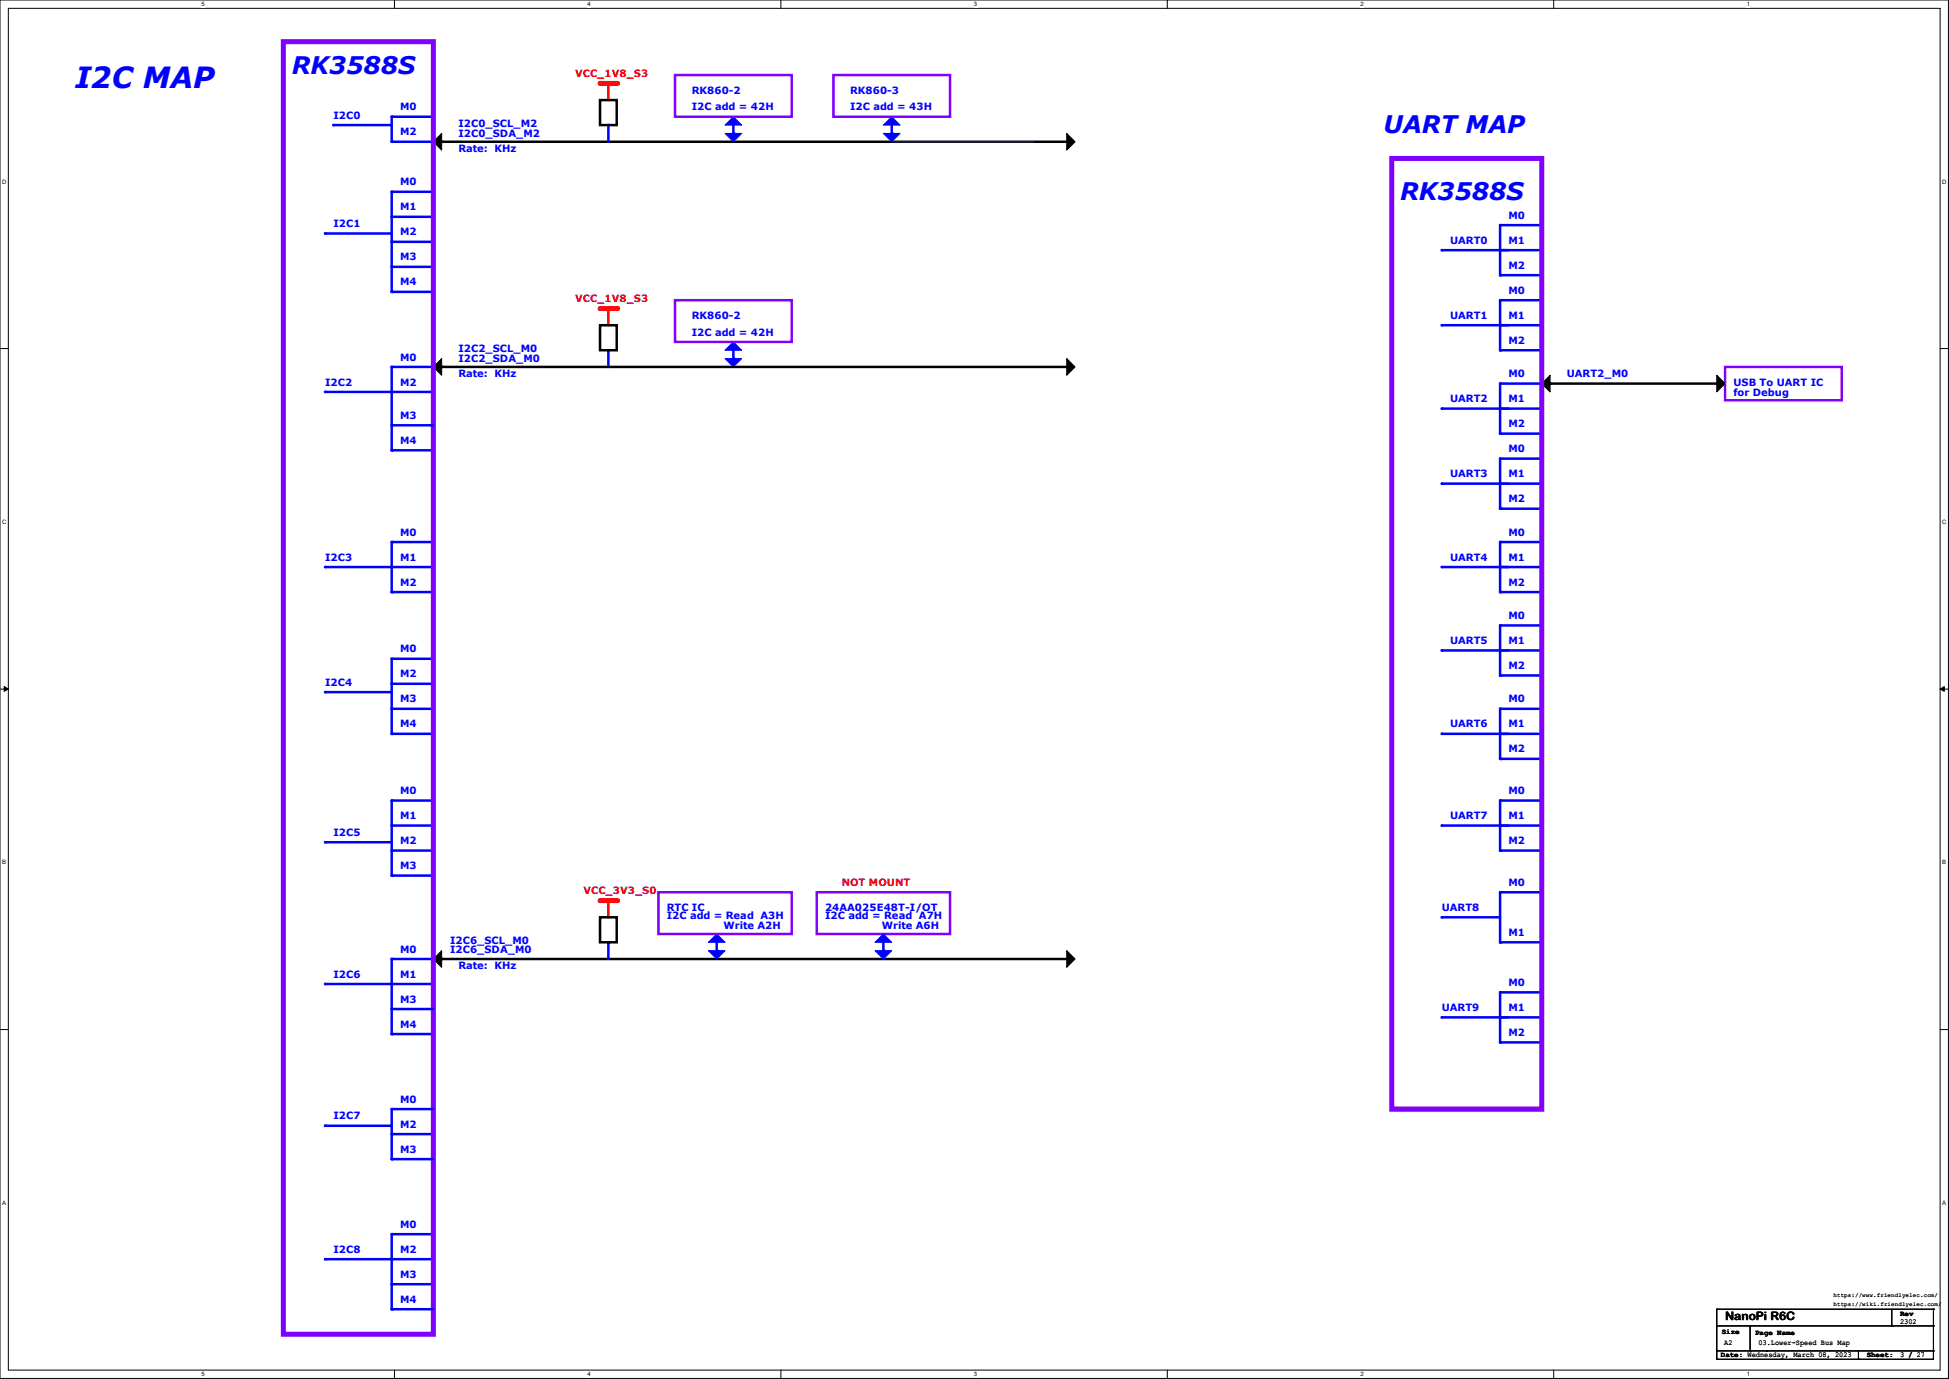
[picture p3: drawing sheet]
<svg xmlns="http://www.w3.org/2000/svg" width="297mm" height="210mm" viewBox="0 0 297 210" stroke-linecap="round" stroke-linejoin="round" font-family="sans-serif">
<path d="M0 0h296.9v209.9h-296.9zM1.3 1.3h294.4v207.4h-294.4z" fill="none" stroke="#000" stroke-width=".15"/>
<g fill="#fff">
<path d="M30.7 .1h.5v1h-.5z"/>
<path d="M30.7 208.8h.5v1h-.5z"/>
</g>
<path d="M60.1 0v1.3M60.1 208.7v1.2" fill="none" stroke="#000" stroke-width=".15"/>
<g fill="#fff">
<path d="M89.5 .1h.5v1h-.5z"/>
<path d="M89.5 208.8h.5v1h-.5z"/>
</g>
<path d="M119 0v1.3M119 208.7v1.2" fill="none" stroke="#000" stroke-width=".15"/>
<g fill="#fff">
<path d="M148.4 .1h.5v1h-.5z"/>
<path d="M148.4 208.8h.5v1h-.5z"/>
</g>
<path d="M177.9 0v1.3M177.9 208.7v1.2" fill="none" stroke="#000" stroke-width=".15"/>
<g fill="#fff">
<path d="M207.3 .1h.5v1h-.5z"/>
<path d="M207.3 208.8h.5v1h-.5z"/>
</g>
<path d="M236.8 0v1.3M236.8 208.7v1.2" fill="none" stroke="#000" stroke-width=".15"/>
<g fill="#fff">
<path d="M266.2 .1h.5v1h-.5z"/>
<path d="M266.2 208.8h.5v1h-.5z"/>
<path d="M.3 27.2h.7v1h-.7z"/>
<path d="M296 27.2h.6v1h-.6z"/>
<path d="M.3 79h.7v1h-.7z"/>
<path d="M296 79h.6v1h-.6z"/>
</g>
<path d="M0 53.1h1.3M295.7 53.1h1.2" fill="none" stroke="#000" stroke-width=".15"/>
<g fill="#fff">
<path d="M.3 130.9h.6v1h-.6z"/>
<path d="M296 130.9h.6v1h-.6z"/>
</g>
<path d="M0 104.9h1.3M295.7 104.9h1.2" fill="none" stroke="#000" stroke-width=".15"/>
<path d="M.6 104.6l.7 .3-.7 .4zM295.7 104.9l.6-.3v.7z" fill="#000" stroke="#000" stroke-width=".15"/>
<g fill="#fff">
<path d="M.3 182.7h.6v1h-.6z"/>
<path d="M296 182.7h.5v1h-.5z"/>
</g>
<path d="M0 156.8h1.3M295.7 156.8h1.2" fill="none" stroke="#000" stroke-width=".15"/>
<path d="M228.6 38.1h6.3" fill="none" stroke="#00f" stroke-width=".38"/>
<circle cx="228.6" cy="38.1" r=".19" fill="#00f"/>
<path d="M228.6 34.3h6.3" fill="none" stroke="#00f" stroke-width=".38"/>
<circle cx="228.6" cy="34.3" r=".19" fill="#00f"/>
<path d="M228.6 41.9h6.3" fill="none" stroke="#00f" stroke-width=".38"/>
<circle cx="228.6" cy="41.9" r=".19" fill="#00f"/>
<path d="M228.6 34.3v7.6" fill="none" stroke="#00f" stroke-width=".38"/>
<circle cx="228.6" cy="41.9" r=".19" fill="#00f"/>
<path d="M219.7 38.1h10.2" fill="none" stroke="#00f" stroke-width=".38"/>
<circle cx="219.7" cy="38.1" r=".19" fill="#00f"/>
<path d="M228.6 49.5h6.3" fill="none" stroke="#00f" stroke-width=".38"/>
<circle cx="228.6" cy="49.5" r=".19" fill="#00f"/>
<path d="M228.6 45.7h6.3" fill="none" stroke="#00f" stroke-width=".38"/>
<circle cx="228.6" cy="45.7" r=".19" fill="#00f"/>
<path d="M228.6 53.3h6.3" fill="none" stroke="#00f" stroke-width=".38"/>
<circle cx="228.6" cy="53.3" r=".19" fill="#00f"/>
<path d="M228.6 45.7v7.6" fill="none" stroke="#00f" stroke-width=".38"/>
<circle cx="228.6" cy="53.3" r=".19" fill="#00f"/>
<path d="M219.7 49.5h10.2" fill="none" stroke="#00f" stroke-width=".38"/>
<circle cx="219.7" cy="49.5" r=".19" fill="#00f"/>
<path d="M228.6 62.2h6.3" fill="none" stroke="#00f" stroke-width=".38"/>
<circle cx="228.6" cy="62.2" r=".19" fill="#00f"/>
<path d="M228.6 58.4h6.3" fill="none" stroke="#00f" stroke-width=".38"/>
<circle cx="228.6" cy="58.4" r=".19" fill="#00f"/>
<path d="M228.6 66h6.3" fill="none" stroke="#00f" stroke-width=".38"/>
<circle cx="228.6" cy="66" r=".19" fill="#00f"/>
<path d="M228.6 58.4v7.6" fill="none" stroke="#00f" stroke-width=".38"/>
<circle cx="228.6" cy="66" r=".19" fill="#00f"/>
<path d="M219.7 62.2h10.2" fill="none" stroke="#00f" stroke-width=".38"/>
<circle cx="219.7" cy="62.2" r=".19" fill="#00f"/>
<path d="M228.6 73.7h6.3" fill="none" stroke="#00f" stroke-width=".38"/>
<circle cx="228.6" cy="73.7" r=".19" fill="#00f"/>
<path d="M228.6 69.8h6.3" fill="none" stroke="#00f" stroke-width=".38"/>
<circle cx="228.6" cy="69.9" r=".19" fill="#00f"/>
<path d="M228.6 77.5h6.3" fill="none" stroke="#00f" stroke-width=".38"/>
<circle cx="228.6" cy="77.5" r=".19" fill="#00f"/>
<path d="M228.6 69.8v7.7" fill="none" stroke="#00f" stroke-width=".38"/>
<circle cx="228.6" cy="77.5" r=".19" fill="#00f"/>
<path d="M219.7 73.7h10.2" fill="none" stroke="#00f" stroke-width=".38"/>
<circle cx="219.7" cy="73.7" r=".19" fill="#00f"/>
<path d="M228.6 86.4h6.3" fill="none" stroke="#00f" stroke-width=".38"/>
<circle cx="228.6" cy="86.4" r=".19" fill="#00f"/>
<path d="M228.6 82.5h6.3" fill="none" stroke="#00f" stroke-width=".38"/>
<circle cx="228.6" cy="82.5" r=".19" fill="#00f"/>
<path d="M228.6 90.2h6.3" fill="none" stroke="#00f" stroke-width=".38"/>
<circle cx="228.6" cy="90.2" r=".19" fill="#00f"/>
<path d="M228.6 82.5v7.7" fill="none" stroke="#00f" stroke-width=".38"/>
<circle cx="228.6" cy="90.2" r=".19" fill="#00f"/>
<path d="M219.7 86.4h10.2" fill="none" stroke="#00f" stroke-width=".38"/>
<circle cx="219.7" cy="86.4" r=".19" fill="#00f"/>
<path d="M228.6 99.1h6.3" fill="none" stroke="#00f" stroke-width=".38"/>
<circle cx="228.6" cy="99.1" r=".19" fill="#00f"/>
<path d="M228.6 95.2h6.3" fill="none" stroke="#00f" stroke-width=".38"/>
<circle cx="228.6" cy="95.3" r=".19" fill="#00f"/>
<path d="M228.6 102.9h6.3" fill="none" stroke="#00f" stroke-width=".38"/>
<circle cx="228.6" cy="102.9" r=".19" fill="#00f"/>
<path d="M228.6 95.2v7.7" fill="none" stroke="#00f" stroke-width=".38"/>
<circle cx="228.6" cy="102.9" r=".19" fill="#00f"/>
<path d="M219.7 99.1h10.2" fill="none" stroke="#00f" stroke-width=".38"/>
<circle cx="219.7" cy="99.1" r=".19" fill="#00f"/>
<path d="M228.6 111.8h6.3" fill="none" stroke="#00f" stroke-width=".38"/>
<circle cx="228.6" cy="111.8" r=".19" fill="#00f"/>
<path d="M228.6 107.9h6.3" fill="none" stroke="#00f" stroke-width=".38"/>
<circle cx="228.6" cy="108" r=".19" fill="#00f"/>
<path d="M228.6 115.6h6.3" fill="none" stroke="#00f" stroke-width=".38"/>
<circle cx="228.6" cy="115.6" r=".19" fill="#00f"/>
<path d="M228.6 107.9v7.7" fill="none" stroke="#00f" stroke-width=".38"/>
<circle cx="228.6" cy="115.6" r=".19" fill="#00f"/>
<path d="M219.7 111.8h10.2" fill="none" stroke="#00f" stroke-width=".38"/>
<circle cx="219.7" cy="111.8" r=".19" fill="#00f"/>
<path d="M228.6 125.7h6.3" fill="none" stroke="#00f" stroke-width=".38"/>
<circle cx="228.6" cy="125.7" r=".19" fill="#00f"/>
<path d="M228.6 121.9h6.3" fill="none" stroke="#00f" stroke-width=".38"/>
<circle cx="228.6" cy="121.9" r=".19" fill="#00f"/>
<path d="M228.6 129.5h6.3" fill="none" stroke="#00f" stroke-width=".38"/>
<circle cx="228.6" cy="129.5" r=".19" fill="#00f"/>
<path d="M228.6 121.9v7.6" fill="none" stroke="#00f" stroke-width=".38"/>
<circle cx="228.6" cy="129.5" r=".19" fill="#00f"/>
<path d="M219.7 125.7h10.2" fill="none" stroke="#00f" stroke-width=".38"/>
<circle cx="219.7" cy="125.7" r=".19" fill="#00f"/>
<path d="M228.6 135.9h6.3" fill="none" stroke="#00f" stroke-width=".38"/>
<circle cx="228.6" cy="135.9" r=".19" fill="#00f"/>
<path d="M228.6 143.5h6.3" fill="none" stroke="#00f" stroke-width=".38"/>
<circle cx="228.6" cy="143.5" r=".19" fill="#00f"/>
<path d="M228.6 135.9v7.6" fill="none" stroke="#00f" stroke-width=".38"/>
<circle cx="228.6" cy="143.5" r=".19" fill="#00f"/>
<path d="M219.7 139.7h8.9" fill="none" stroke="#00f" stroke-width=".38"/>
<circle cx="219.7" cy="139.7" r=".19" fill="#00f"/>
<path d="M228.6 154.9h6.3" fill="none" stroke="#00f" stroke-width=".38"/>
<circle cx="228.6" cy="154.9" r=".19" fill="#00f"/>
<path d="M228.6 151.1h6.3" fill="none" stroke="#00f" stroke-width=".38"/>
<circle cx="228.6" cy="151.1" r=".19" fill="#00f"/>
<path d="M228.6 158.7h6.3" fill="none" stroke="#00f" stroke-width=".38"/>
<circle cx="228.6" cy="158.8" r=".19" fill="#00f"/>
<path d="M228.6 151.1v7.6" fill="none" stroke="#00f" stroke-width=".38"/>
<circle cx="228.6" cy="158.8" r=".19" fill="#00f"/>
<path d="M219.7 154.9h10.2" fill="none" stroke="#00f" stroke-width=".38"/>
<circle cx="219.7" cy="154.9" r=".19" fill="#00f"/>
<path d="M262.9 55.9h17.8v5.1h-17.8z" fill="none" stroke="#8000ff" stroke-width=".38"/>
<g fill="#000" stroke="#000" stroke-width=".15">
<path d="M236.2 57.1v2.6l-1.3-1.3z" fill-rule="evenodd"/>
<path d="M261.6 57.1l1.3 1.3-1.3 1.3z" fill-rule="evenodd"/>
</g>
<path d="M236.2 58.4h25.4" fill="none" stroke="#000" stroke-width=".38"/>
<circle cx="236.2" cy="58.4" r=".19" fill="#000"/>
<path d="M212.1 24.1h22.8v144.8h-22.8z" fill="none" stroke="#8000ff" stroke-width=".76"/>
<path d="M92.7 137.2v2.5" fill="none" stroke="#f00" stroke-width=".38"/>
<circle cx="92.7" cy="137.2" r=".19" fill="#f00"/>
<path d="M67.3 146h95.3" fill="none" stroke="#000" stroke-width=".38"/>
<circle cx="67.3" cy="146.1" r=".19" fill="#000"/>
<path d="M162.6 144.8l1.2 1.2-1.2 1.3z" fill-rule="evenodd" fill="#000" stroke="#000" stroke-width=".15"/>
<path d="M92.7 143.5v2.5" fill="none" stroke="#00f" stroke-width=".38"/>
<circle cx="92.7" cy="143.5" r=".19" fill="#00f"/>
<path d="M91.4 137.2h2.6" fill="none" stroke="#f00" stroke-width=".76"/>
<circle cx="94" cy="137.2" r=".38" fill="#f00"/>
<path d="M91.4 139.7h2.6v3.8h-2.6z" fill="none" stroke="#000" stroke-width=".38"/>
<path d="M109.2 143.5v1.3" fill="none" stroke="#00f" stroke-width=".38"/>
<circle cx="109.2" cy="144.8" r=".19" fill="#00f"/>
<g fill="#00f" stroke="#00f" stroke-width=".15">
<path d="M107.9 144.8h2.6l-1.3 1.2z" fill-rule="evenodd"/>
<path d="M109.2 142.2l1.3 1.3h-2.6z" fill-rule="evenodd"/>
</g>
<path d="M100.3 135.9h20.3v6.3h-20.3z" fill="none" stroke="#8000ff" stroke-width=".38"/>
<g fill="#000" stroke="#000" stroke-width=".15">
<path d="M67.3 20.3v2.6l-1.3-1.3z" fill-rule="evenodd"/>
<path d="M162.6 20.3l1.2 1.3-1.2 1.3z" fill-rule="evenodd"/>
<path d="M66 146l1.3-1.2v2.5z" fill-rule="evenodd"/>
</g>
<path d="M67.3 21.6h95.3" fill="none" stroke="#000" stroke-width=".38"/>
<circle cx="67.3" cy="21.6" r=".19" fill="#000"/>
<path d="M92.7 12.7v2.5" fill="none" stroke="#f00" stroke-width=".38"/>
<circle cx="92.7" cy="12.7" r=".19" fill="#f00"/>
<path d="M92.7 19v2.6" fill="none" stroke="#00f" stroke-width=".38"/>
<circle cx="92.7" cy="19.1" r=".19" fill="#00f"/>
<path d="M91.4 12.7h2.6" fill="none" stroke="#f00" stroke-width=".76"/>
<circle cx="94" cy="12.7" r=".38" fill="#f00"/>
<path d="M91.4 15.2h2.6v3.8h-2.6z" fill="none" stroke="#000" stroke-width=".38"/>
<path d="M111.8 17.8l1.2 1.2h-2.5z" fill-rule="evenodd" fill="#00f" stroke="#00f" stroke-width=".15"/>
<path d="M111.8 19v1.3" fill="none" stroke="#00f" stroke-width=".38"/>
<circle cx="111.8" cy="20.3" r=".19" fill="#00f"/>
<path d="M102.9 11.4h17.7v6.4h-17.7zM127 11.4h17.8v6.4h-17.8z" fill="none" stroke="#8000ff" stroke-width=".38"/>
<path d="M135.9 17.8l1.3 1.2h-2.6z" fill-rule="evenodd" fill="#00f" stroke="#00f" stroke-width=".15"/>
<path d="M135.9 19v1.3" fill="none" stroke="#00f" stroke-width=".38"/>
<circle cx="135.9" cy="20.3" r=".19" fill="#00f"/>
<g fill="#00f" stroke="#00f" stroke-width=".15">
<path d="M110.5 20.3h2.5l-1.2 1.3z" fill-rule="evenodd"/>
<path d="M134.6 20.3h2.6l-1.3 1.3h21.6h-21.6z" fill-rule="evenodd"/>
<path d="M110.5 54.6h2.5l-1.2 1.3z" fill-rule="evenodd"/>
</g>
<g fill="#000" stroke="#000" stroke-width=".15">
<path d="M67.3 54.6v2.5l-1.3-1.2z" fill-rule="evenodd"/>
<path d="M162.6 54.6l1.2 1.3-1.2 1.2z" fill-rule="evenodd"/>
</g>
<path d="M92.7 47v2.5" fill="none" stroke="#f00" stroke-width=".38"/>
<circle cx="92.7" cy="47" r=".19" fill="#f00"/>
<path d="M92.7 53.3v2.6" fill="none" stroke="#00f" stroke-width=".38"/>
<circle cx="92.7" cy="53.3" r=".19" fill="#00f"/>
<path d="M91.4 47h2.6" fill="none" stroke="#f00" stroke-width=".76"/>
<circle cx="94" cy="47" r=".38" fill="#f00"/>
<path d="M91.4 49.5h2.6v3.8h-2.6z" fill="none" stroke="#000" stroke-width=".38"/>
<path d="M111.8 52.1l1.2 1.2h-2.5z" fill-rule="evenodd" fill="#00f" stroke="#00f" stroke-width=".15"/>
<path d="M111.8 53.3v1.3" fill="none" stroke="#00f" stroke-width=".38"/>
<circle cx="111.8" cy="54.6" r=".19" fill="#00f"/>
<path d="M102.9 45.7h17.7v6.4h-17.7z" fill="none" stroke="#8000ff" stroke-width=".38"/>
<path d="M59.7 172.7h6.3" fill="none" stroke="#00f" stroke-width=".38"/>
<circle cx="59.7" cy="172.7" r=".19" fill="#00f"/>
<path d="M59.7 188h6.3" fill="none" stroke="#00f" stroke-width=".38"/>
<circle cx="59.7" cy="188" r=".19" fill="#00f"/>
<path d="M59.7 191.8h6.3" fill="none" stroke="#00f" stroke-width=".38"/>
<circle cx="59.7" cy="191.8" r=".19" fill="#00f"/>
<path d="M59.7 195.6h6.3" fill="none" stroke="#00f" stroke-width=".38"/>
<circle cx="59.7" cy="195.6" r=".19" fill="#00f"/>
<path d="M59.7 149.9h6.3" fill="none" stroke="#00f" stroke-width=".38"/>
<circle cx="59.7" cy="149.9" r=".19" fill="#00f"/>
<path d="M59.7 146h6.3" fill="none" stroke="#00f" stroke-width=".38"/>
<circle cx="59.7" cy="146.1" r=".19" fill="#00f"/>
<path d="M59.7 82.5v7.7" fill="none" stroke="#00f" stroke-width=".38"/>
<circle cx="59.7" cy="90.2" r=".19" fill="#00f"/>
<path d="M59.7 82.5h6.3" fill="none" stroke="#00f" stroke-width=".38"/>
<circle cx="59.7" cy="82.6" r=".19" fill="#00f"/>
<path d="M49.5 86.4h10.2" fill="none" stroke="#00f" stroke-width=".38"/>
<circle cx="49.5" cy="86.4" r=".19" fill="#00f"/>
<path d="M59.7 86.4h6.3" fill="none" stroke="#00f" stroke-width=".38"/>
<circle cx="59.7" cy="86.4" r=".19" fill="#00f"/>
<path d="M59.7 90.2h6.3" fill="none" stroke="#00f" stroke-width=".38"/>
<circle cx="59.7" cy="90.2" r=".19" fill="#00f"/>
<path d="M59.7 68.6h6.3" fill="none" stroke="#00f" stroke-width=".38"/>
<circle cx="59.7" cy="68.6" r=".19" fill="#00f"/>
<path d="M59.7 59.7h6.3" fill="none" stroke="#00f" stroke-width=".38"/>
<circle cx="59.7" cy="59.7" r=".19" fill="#00f"/>
<path d="M59.7 55.9h6.3" fill="none" stroke="#00f" stroke-width=".38"/>
<circle cx="59.7" cy="55.9" r=".19" fill="#00f"/>
<path d="M59.7 157.5h6.3" fill="none" stroke="#00f" stroke-width=".38"/>
<circle cx="59.7" cy="157.5" r=".19" fill="#00f"/>
<path d="M59.7 107.9h6.3" fill="none" stroke="#00f" stroke-width=".38"/>
<circle cx="59.7" cy="108" r=".19" fill="#00f"/>
<path d="M59.7 100.3h6.3" fill="none" stroke="#00f" stroke-width=".38"/>
<circle cx="59.7" cy="100.3" r=".19" fill="#00f"/>
<path d="M59.7 100.3v11.5" fill="none" stroke="#00f" stroke-width=".38"/>
<circle cx="59.7" cy="111.8" r=".19" fill="#00f"/>
<path d="M49.5 105.4h10.2" fill="none" stroke="#00f" stroke-width=".38"/>
<circle cx="49.5" cy="105.4" r=".19" fill="#00f"/>
<path d="M59.7 111.8h6.3" fill="none" stroke="#00f" stroke-width=".38"/>
<circle cx="59.7" cy="111.8" r=".19" fill="#00f"/>
<path d="M59.7 104.1h6.3" fill="none" stroke="#00f" stroke-width=".38"/>
<circle cx="59.7" cy="104.1" r=".19" fill="#00f"/>
<path d="M59.7 133.3h6.3" fill="none" stroke="#00f" stroke-width=".38"/>
<circle cx="59.7" cy="133.3" r=".19" fill="#00f"/>
<path d="M59.7 129.5h6.3" fill="none" stroke="#00f" stroke-width=".38"/>
<circle cx="59.7" cy="129.5" r=".19" fill="#00f"/>
<path d="M59.7 125.7h6.3" fill="none" stroke="#00f" stroke-width=".38"/>
<circle cx="59.7" cy="125.7" r=".19" fill="#00f"/>
<path d="M59.7 121.9h6.3" fill="none" stroke="#00f" stroke-width=".38"/>
<circle cx="59.7" cy="121.9" r=".19" fill="#00f"/>
<path d="M59.7 121.9v11.4" fill="none" stroke="#00f" stroke-width=".38"/>
<circle cx="59.7" cy="133.3" r=".19" fill="#00f"/>
<path d="M49.5 128.3h10.2" fill="none" stroke="#00f" stroke-width=".38"/>
<circle cx="49.5" cy="128.3" r=".19" fill="#00f"/>
<path d="M59.7 21.6h6.3" fill="none" stroke="#00f" stroke-width=".38"/>
<circle cx="59.7" cy="21.6" r=".19" fill="#00f"/>
<path d="M59.7 17.8h6.3" fill="none" stroke="#00f" stroke-width=".38"/>
<circle cx="59.7" cy="17.8" r=".19" fill="#00f"/>
<path d="M59.7 17.8v3.8" fill="none" stroke="#00f" stroke-width=".38"/>
<circle cx="59.7" cy="21.6" r=".19" fill="#00f"/>
<path d="M50.8 19h8.9" fill="none" stroke="#00f" stroke-width=".38"/>
<circle cx="50.8" cy="19.1" r=".19" fill="#00f"/>
<path d="M59.7 33h6.3" fill="none" stroke="#00f" stroke-width=".38"/>
<circle cx="59.7" cy="33" r=".19" fill="#00f"/>
<path d="M59.7 36.8h6.3" fill="none" stroke="#00f" stroke-width=".38"/>
<circle cx="59.7" cy="36.8" r=".19" fill="#00f"/>
<path d="M59.7 29.2h6.3" fill="none" stroke="#00f" stroke-width=".38"/>
<circle cx="59.7" cy="29.2" r=".19" fill="#00f"/>
<path d="M59.7 29.2v15.2" fill="none" stroke="#00f" stroke-width=".38"/>
<circle cx="59.7" cy="44.5" r=".19" fill="#00f"/>
<path d="M49.5 35.6h10.2" fill="none" stroke="#00f" stroke-width=".38"/>
<circle cx="49.5" cy="35.6" r=".19" fill="#00f"/>
<path d="M59.7 40.6h6.3" fill="none" stroke="#00f" stroke-width=".38"/>
<circle cx="59.7" cy="40.6" r=".19" fill="#00f"/>
<path d="M59.7 44.4h6.3" fill="none" stroke="#00f" stroke-width=".38"/>
<circle cx="59.7" cy="44.5" r=".19" fill="#00f"/>
<path d="M43.2 6.3h22.8v196.9h-22.8z" fill="none" stroke="#8000ff" stroke-width=".76"/>
<path d="M59.7 64.8h6.3" fill="none" stroke="#00f" stroke-width=".38"/>
<circle cx="59.7" cy="64.8" r=".19" fill="#00f"/>
<path d="M49.5 59.7h10.2" fill="none" stroke="#00f" stroke-width=".38"/>
<circle cx="49.5" cy="59.7" r=".19" fill="#00f"/>
<path d="M59.7 55.9v12.7" fill="none" stroke="#00f" stroke-width=".38"/>
<circle cx="59.7" cy="68.6" r=".19" fill="#00f"/>
<path d="M59.7 146v11.5" fill="none" stroke="#00f" stroke-width=".38"/>
<circle cx="59.7" cy="157.5" r=".19" fill="#00f"/>
<path d="M49.5 149.9h10.2" fill="none" stroke="#00f" stroke-width=".38"/>
<circle cx="49.5" cy="149.9" r=".19" fill="#00f"/>
<path d="M59.7 153.7h6.3" fill="none" stroke="#00f" stroke-width=".38"/>
<circle cx="59.7" cy="153.7" r=".19" fill="#00f"/>
<path d="M59.7 168.9h6.3" fill="none" stroke="#00f" stroke-width=".38"/>
<circle cx="59.7" cy="168.9" r=".19" fill="#00f"/>
<path d="M59.7 168.9v7.6" fill="none" stroke="#00f" stroke-width=".38"/>
<circle cx="59.7" cy="176.5" r=".19" fill="#00f"/>
<path d="M49.5 171.4h10.2" fill="none" stroke="#00f" stroke-width=".38"/>
<circle cx="49.5" cy="171.5" r=".19" fill="#00f"/>
<path d="M59.7 176.5h6.3" fill="none" stroke="#00f" stroke-width=".38"/>
<circle cx="59.7" cy="176.5" r=".19" fill="#00f"/>
<path d="M59.7 188v11.4" fill="none" stroke="#00f" stroke-width=".38"/>
<circle cx="59.7" cy="199.4" r=".19" fill="#00f"/>
<path d="M49.5 191.8h10.2" fill="none" stroke="#00f" stroke-width=".38"/>
<circle cx="49.5" cy="191.8" r=".19" fill="#00f"/>
<path d="M59.7 199.4h6.3" fill="none" stroke="#00f" stroke-width=".38"/>
<circle cx="59.7" cy="199.4" r=".19" fill="#00f"/>
<path d="M67.3 55.9h95.3" fill="none" stroke="#000" stroke-width=".38"/>
<circle cx="67.3" cy="55.9" r=".19" fill="#000"/>
<path d="M124.5 135.9h20.3v6.3h-20.3z" fill="none" stroke="#8000ff" stroke-width=".38"/>
<path d="M134.6 143.5v1.3" fill="none" stroke="#00f" stroke-width=".38"/>
<circle cx="134.6" cy="144.8" r=".19" fill="#00f"/>
<g fill="#00f" stroke="#00f" stroke-width=".15">
<path d="M134.6 142.2l1.3 1.3h-2.6z" fill-rule="evenodd"/>
<path d="M133.3 144.8h2.6l-1.3 1.2z" fill-rule="evenodd"/>
</g>
<g fill="none" stroke="#000" stroke-width=".15">
<path d="M261.6 199.4h.1M261.6 199.4v7.6M261.6 199.4h33M288.3 199.4v2.5M294.6 199.4h.1M294.6 199.4v7.6h-33M261.6 207h.1M261.6 201.9h33M261.6 205.7h33M266.7 205.7h.1M266.7 201.9v3.8M269.2 205.7h.1"/>
<path d="M283.2 207h.1M283.2 205.7v1.3M288.3 201.9h.1M294.6 201.9h.1M294.6 205.7h.1"/>
</g>
<text font-size="4.4" fill="#00f" x="11.4" y="13.3">I2C MAP</text>
<g font-size="3.7" fill="#00f">
<text x="44.4" y="11.3">RK3588S</text>
<text x="210.8" y="20.2">UART MAP</text>
<text x="213.4" y="30.4">RK3588S</text>
</g>
<text font-size="1.8" x="262.9" y="201.1">NanoPi R6C</text>
<g font-size="1.5" fill="#f00">
<text x="87.6" y="11.7">VCC_1V8_S3</text>
<text x="87.6" y="46">VCC_1V8_S3</text>
<text x="88.9" y="136.2">VCC_3V3_S0</text>
<text x="128.3" y="134.9">NOT MOUNT</text>
</g>
<g font-size="1.5" fill="#00f">
<text x="61" y="16.8">M0</text>
<text x="105.4" y="14.3">RK860-2</text>
<text x="105.4" y="16.8">I2C add = 42H</text>
<text x="129.5" y="14.3">RK860-3</text>
<text x="129.5" y="16.8">I2C add = 43H</text>
<text x="50.8" y="18.1">I2C0</text>
<text x="61" y="20.6">M2</text>
<text x="69.8" y="23.2">Rate: KHz</text>
<text x="69.8" y="19.3">I2C0_SCL_M2</text>
<text x="69.8" y="20.9">I2C0_SDA_M2</text>
<text x="61" y="28.2">M0</text>
<text x="50.8" y="34.6">I2C1</text>
<text x="61" y="32">M1</text>
<text x="61" y="35.9">M2</text>
<text x="229.9" y="33.3">M0</text>
<text x="61" y="39.7">M3</text>
<text x="221" y="37.1">UART0</text>
<text x="229.9" y="40.9">M2</text>
<text x="229.9" y="37.1">M1</text>
<text x="61" y="43.5">M4</text>
<text x="229.9" y="44.7">M0</text>
<text x="69.8" y="53.6">I2C2_SCL_M0</text>
<text x="105.4" y="51.1">I2C add = 42H</text>
<text x="105.4" y="48.6">RK860-2</text>
<text x="221" y="48.6">UART1</text>
<text x="229.9" y="52.4">M2</text>
<text x="229.9" y="48.6">M1</text>
<text x="49.5" y="58.7">I2C2</text>
<text x="61" y="58.7">M2</text>
<text x="61" y="54.9">M0</text>
<text x="69.8" y="57.4">Rate: KHz</text>
<text x="69.8" y="55.2">I2C2_SDA_M0</text>
<text x="229.9" y="57.4">M0</text>
<text x="238.8" y="57.4">UART2_M0</text>
<text x="264.2" y="58.7">USB To UART IC</text>
<text x="61" y="63.8">M3</text>
<text x="221" y="61.3">UART2</text>
<text x="229.9" y="65.1">M2</text>
<text x="229.9" y="61.3">M1</text>
<text x="264.2" y="60.2">for Debug</text>
<text x="61" y="67.6">M4</text>
<text x="229.9" y="68.9">M0</text>
<text x="221" y="72.7">UART3</text>
<text x="229.9" y="72.7">M1</text>
<text x="229.9" y="76.5">M2</text>
<text x="61" y="81.6">M0</text>
<text x="229.9" y="81.6">M0</text>
<text x="49.5" y="85.4">I2C3</text>
<text x="61" y="85.4">M1</text>
<text x="61" y="89.2">M2</text>
<text x="221" y="85.4">UART4</text>
<text x="229.9" y="85.4">M1</text>
<text x="229.9" y="89.2">M2</text>
<text x="229.9" y="94.3">M0</text>
<text x="61" y="99.4">M0</text>
<text x="221" y="98.1">UART5</text>
<text x="229.9" y="98.1">M1</text>
<text x="229.9" y="101.9">M2</text>
<text x="49.5" y="104.4">I2C4</text>
<text x="61" y="107">M3</text>
<text x="61" y="103.2">M2</text>
<text x="229.9" y="107">M0</text>
<text x="61" y="110.8">M4</text>
<text x="221" y="110.8">UART6</text>
<text x="229.9" y="110.8">M1</text>
<text x="229.9" y="114.6">M2</text>
<text x="61" y="124.8">M1</text>
<text x="61" y="120.9">M0</text>
<text x="221" y="124.8">UART7</text>
<text x="229.9" y="124.8">M1</text>
<text x="229.9" y="120.9">M0</text>
<text x="50.8" y="127.3">I2C5</text>
<text x="61" y="128.6">M2</text>
<text x="229.9" y="128.6">M2</text>
<text x="61" y="132.4">M3</text>
<text x="229.9" y="134.9">M0</text>
<text x="68.6" y="143.8">I2C6_SCL_M0</text>
<text x="101.6" y="138.7">RTC IC</text>
<text x="101.6" y="140">I2C add = Read A3H</text>
<text x="110.2" y="141.5">Write A2H</text>
<text x="125.7" y="138.7">24AA025E48T-I/OT</text>
<text x="125.7" y="140">I2C add = Read A7H</text>
<text x="134.4" y="141.5">Write A6H</text>
<text x="219.7" y="138.7">UART8</text>
<text x="229.9" y="142.5">M1</text>
<text x="50.8" y="148.9">I2C6</text>
<text x="61" y="148.9">M1</text>
<text x="61" y="145.1">M0</text>
<text x="68.6" y="145.1">I2C6_SDA_M0</text>
<text x="69.8" y="147.6">Rate: KHz</text>
<text x="61" y="152.7">M3</text>
<text x="219.7" y="154">UART9</text>
<text x="229.9" y="154">M1</text>
<text x="229.9" y="150.2">M0</text>
<text x="61" y="156.5">M4</text>
<text x="229.9" y="157.8">M2</text>
<text x="61" y="167.9">M0</text>
<text x="50.8" y="170.5">I2C7</text>
<text x="61" y="171.7">M2</text>
<text x="61" y="175.6">M3</text>
<text x="50.8" y="190.8">I2C8</text>
<text x="61" y="190.8">M2</text>
<text x="61" y="187">M0</text>
<text x="61" y="194.6">M3</text>
<text x="61" y="198.4">M4</text>
</g>
<g font-size="1.1">
<text x="262.4" y="203.2">Size</text>
<text x="267.5" y="203.3">Page Name</text>
<text x="289.6" y="201.6">2302</text>
<text x="289.6" y="200.4">Rev</text>
<text x="262.3" y="206.7">Date: Wednesday, March 08, 2023</text>
<text x="262.8" y="204.8">A2</text>
<text x="268" y="204.8">03.Lower-Speed Bus Map</text>
<text x="284.5" y="206.7">Sheet:</text>
<text x="289.6" y="206.7">3 / 27</text>
</g>
<g font-size=".9">
<text x="30.7" y=".9">5</text>
<text x="89.5" y=".9">4</text>
<text x="148.4" y=".9">3</text>
<text x="207.3" y=".9">2</text>
<text x="266.2" y=".9">1</text>
<text x=".3" y="28">D</text>
<text x="296" y="28">D</text>
<text x=".3" y="79.8">C</text>
<text x="296" y="79.8">C</text>
<text x=".3" y="131.7">B</text>
<text x="296" y="131.7">B</text>
<text x=".3" y="183.5">A</text>
<text x="296" y="183.5">A</text>
<text x="279.4" y="197.6">https://www.friendlyelec.com/</text>
<text x="279.4" y="198.8">https://wiki.friendlyelec.com/</text>
<text x="30.7" y="209.6">5</text>
<text x="89.5" y="209.6">4</text>
<text x="148.4" y="209.6">3</text>
<text x="207.3" y="209.6">2</text>
<text x="266.2" y="209.6">1</text>
</g>
</svg>
